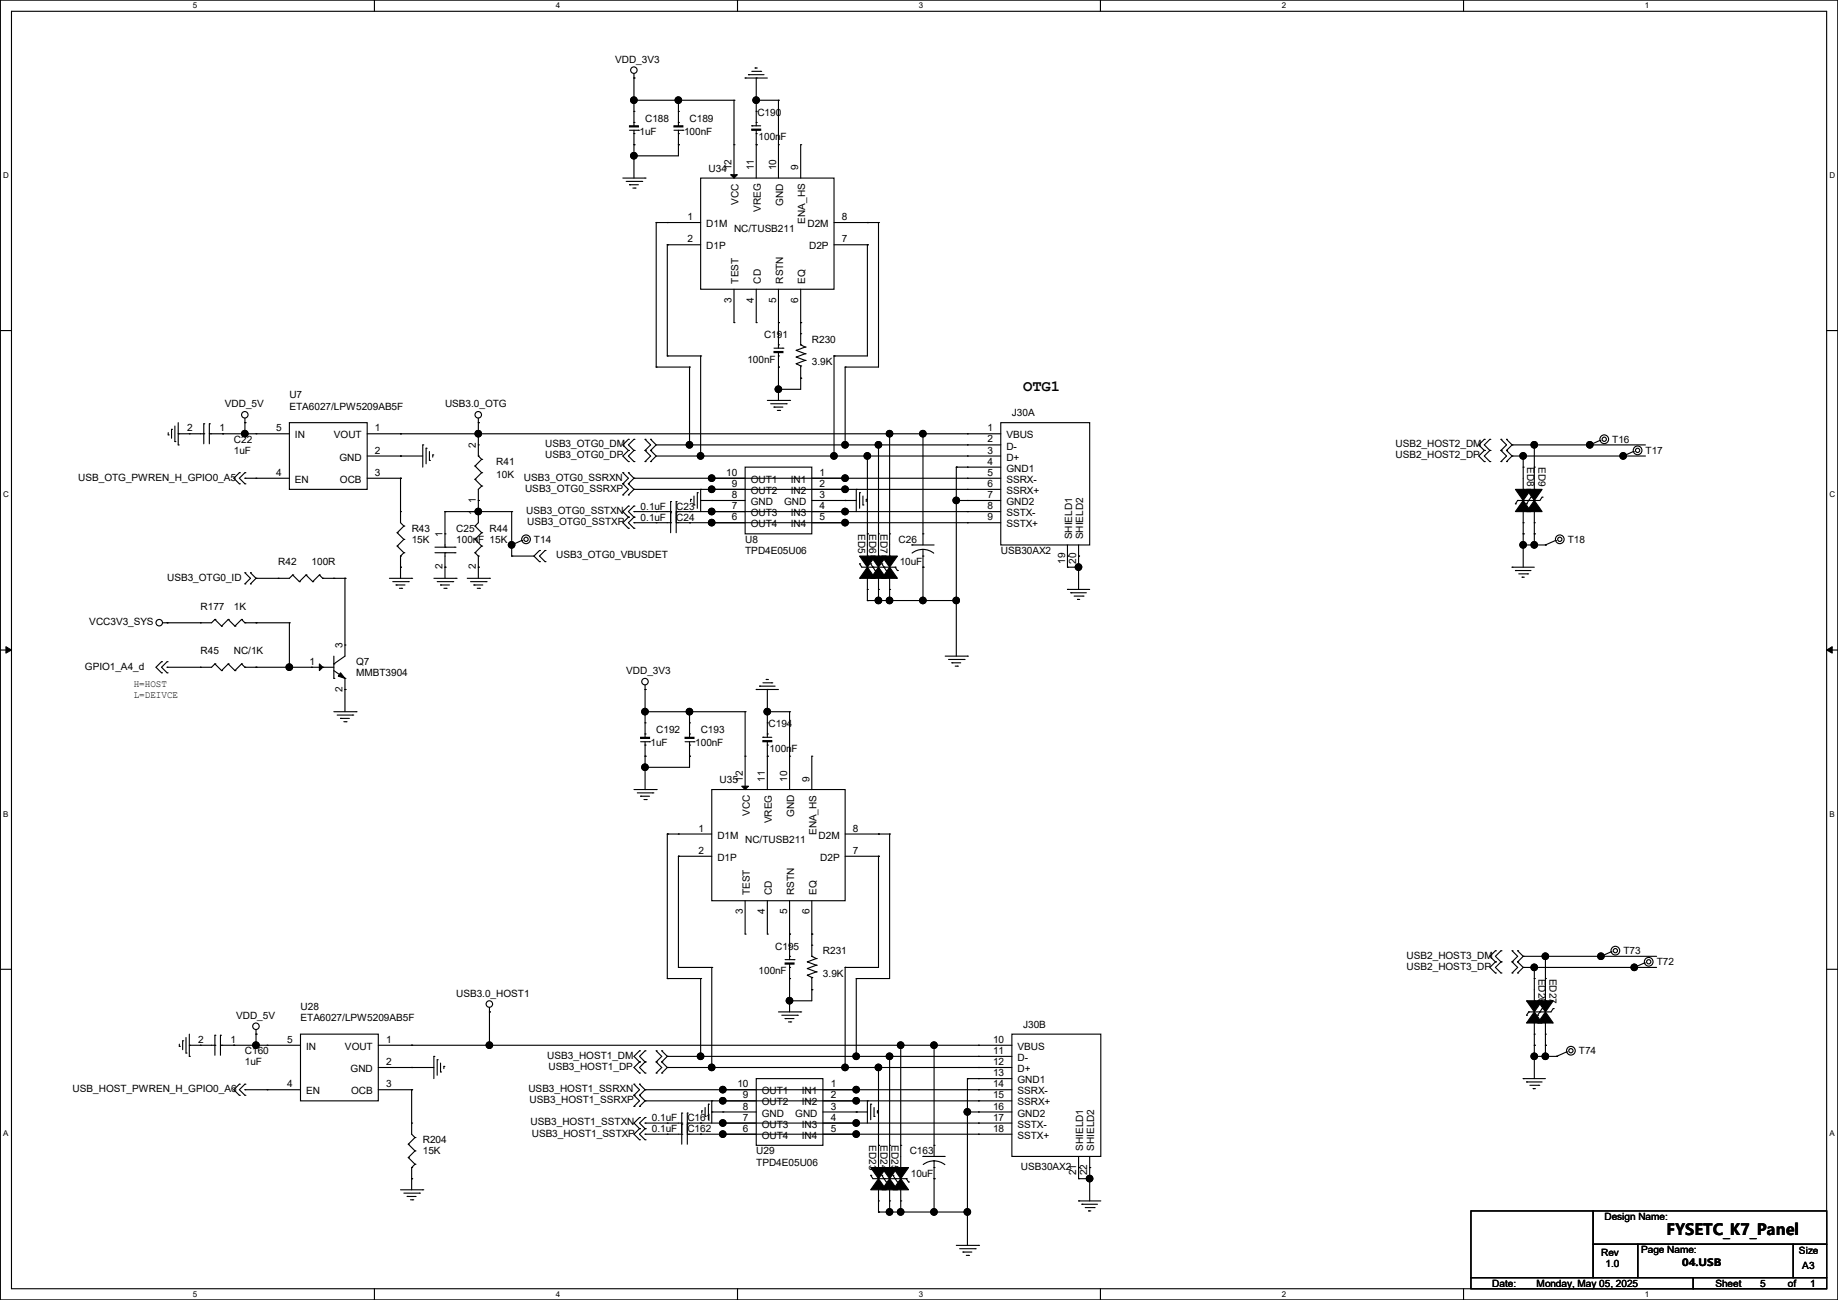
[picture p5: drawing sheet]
<svg xmlns="http://www.w3.org/2000/svg" width="420mm" height="297mm" viewBox="0 0 420 297" stroke-linecap="round" stroke-linejoin="round" font-family="sans-serif">
<path d="M.1 0h419.8v297h-419.8zM2.6 2.6h414.8v291.8h-414.8z" fill="none" stroke="#000" stroke-width=".25"/>
<g fill="#fff">
<path d="M44.1 .3h.9v2h-.9z"/>
<path d="M44.1 294.7h.9v2h-.9z"/>
</g>
<path d="M85.6 0v2.6M85.6 294.4v2.6" fill="none" stroke="#000" stroke-width=".25"/>
<g fill="#fff">
<path d="M127 .3h1v2h-1z"/>
<path d="M127 294.7h1v2h-1z"/>
</g>
<path d="M168.5 0v2.6M168.5 294.4v2.6" fill="none" stroke="#000" stroke-width=".25"/>
<g fill="#fff">
<path d="M210 .3h.9v2h-.9z"/>
<path d="M210 294.7h.9v2h-.9z"/>
</g>
<path d="M251.5 0v2.6M251.5 294.4v2.6" fill="none" stroke="#000" stroke-width=".25"/>
<g fill="#fff">
<path d="M292.9 .3h1v2h-1z"/>
<path d="M292.9 294.7h1v2h-1z"/>
</g>
<path d="M334.4 0v2.6M334.4 294.4v2.6" fill="none" stroke="#000" stroke-width=".25"/>
<g fill="#fff">
<path d="M375.9 .3h1v2h-1z"/>
<path d="M375.9 294.7h1v2h-1z"/>
<path d="M.7 39h1.3v2h-1.3z"/>
<path d="M418 39h1.3v2h-1.3z"/>
<path d="M.7 112h1.3v2h-1.3z"/>
<path d="M418 112h1.3v2h-1.3z"/>
</g>
<path d="M.1 75.5h2.5M417.4 75.5h2.5" fill="none" stroke="#000" stroke-width=".25"/>
<g fill="#fff">
<path d="M.7 185h1.2v1.9h-1.2z"/>
<path d="M418 185h1.2v1.9h-1.2z"/>
</g>
<path d="M.1 148.5h2.5M417.4 148.5h2.5" fill="none" stroke="#000" stroke-width=".25"/>
<path d="M1.4 147.7l1.2 .8-1.2 .7zM417.4 148.5l1.3-.8v1.5z" fill="#000" stroke="#000" stroke-width=".23"/>
<g fill="#fff">
<path d="M.7 257.9h1.2v2h-1.2z"/>
<path d="M418 257.9h1.2v2h-1.2z"/>
</g>
<g fill="none" stroke="#000" stroke-width=".25">
<path d="M144.9 17.8h.1M144.9 16.8v11.9M170.3 17.8h.1M170.3 17.8h5M171 17.1h.1M171 17.1h3.6M171.8 16.3h2M172.6 15.5h.1M172.6 15.5h.5M172.8 17.8h.1M172.8 17.8v10.9M173.8 16.3h.1"/>
<path d="M143.8 29.8h2.1M144.9 30.5h.1M144.9 28h.1M144.9 25.4h.1M144.9 33.1h.1M144.9 22.9h.1M144.9 35.6h.1M144.9 29.8v10.9M144.9 22.9h22.8M145.9 29.8h.1M154 29.8h2M155 30.5h.1"/>
<path d="M155 28h.1M155 25.4h.1M155 33.1h.1M155 22.9h.1M155 22.9v5.8M155 29.8v5.8h-10.1M156 29.8h.1M167.7 33.1h.1M167.7 22.9h.1M167.7 22.9v17.8M171.8 28.7h.1M171.8 28.7h2"/>
<path d="M172.8 28h.1M172.8 30.5h.1M172.8 33.1h.1M172.8 25.4h.1M172.8 22.9h.1M172.8 29.8v10.9M172.8 22.9h5.1M177.9 33.1h.1M177.9 22.9h.1M177.9 22.9v17.8M183 33.1h.1M183 33.1v7.6"/>
<path d="M142.3 40.7h5.1M143.1 41.4h3.5M143.8 42.2h.1M143.8 42.2h2.1M144.6 43h.5M145.1 43h.1M146.6 41.4h.1M147.4 40.7h.1M149.9 50.8h.1M149.9 50.8h10.2M149.9 50.8v33.1M152.5 50.8h.1"/>
<path d="M152.5 55.9h.1M152.5 55.9h7.6M152.5 55.9v25.4M160.1 40.7h30.5v25.4h-30.5zM190.6 50.8h10.1M190.6 55.9h7.6M198.2 55.9h.1M198.2 50.8h.1M198.2 55.9v25.4h-7.6M200.7 50.8h.1M200.7 50.8v33.1h-7.6M167.7 73.7h.1"/>
<path d="M167.7 66.1v7.6M172.8 73.7h.1M172.8 66.1v7.6M176.9 79.5h2M177.9 78.8h.1M177.9 76.2h.1M177.9 73.7h.1M177.9 66.1v13.4M178.9 79.5h.1M183 78.8h.1M183 76.2h.1M183 73.7h.1"/>
<path d="M183 78.8l1 .5M183 66.1v12.7M184 79.3h.1M184 79.3l-2.1 .8M38.4 99.4h.1M38.4 98.8v.6M39.2 98.1h.1M39.2 98.1v2M40 97.3v3.6M40.7 99.1h.1M40.7 96.6v5M40.7 99.1h5.9"/>
<path d="M43.3 99.1h.1M46.6 96.8h.1M46.6 99.1h.1M46.6 96.8v4.6M47.8 99.1h.1M47.8 96.8h.1M47.8 99.1h18.3M47.8 96.8v4.6M50.9 99.1h.1M56 96.6h.1M56 99.1h.1M56 95.5v3.6"/>
<path d="M58.5 99.1h.1M66.1 96.6h17.8v15.2h-17.8zM83.9 99.1h144.8M91.5 99.1h.1M109.3 96.6h.1M109.3 99.1h.1M109.3 95.5v8.7M149.9 83.9h.1M149.9 83.9h7.7M152.5 81.3h.1M152.5 81.3h7.6M157.6 83.9h.1"/>
<path d="M157.6 83.9v17.7M160.1 81.3h.1M160.1 81.3v22.9M175.3 91.5h5.1M176.1 92.2h3.6M176.9 93h.1M176.9 93h2M177.6 93.8h.5M177.9 81.3h.1M177.9 83.9h.1M177.9 88.9h.1M177.9 80.6v10.9"/>
<path d="M178.1 93.8h.1M179.7 92.2h.1M180.4 91.5h.1M181.9 83.1h.1M181.9 81.6h.1M181.9 80.1h.1M181.9 83.1l1.1 .5M181.9 81.6l2.1 .7M181.9 80.1l2.1 .7M183 83.6h.1M183 86.4h.1M183 83.6v5.3h-5.1"/>
<path d="M184 82.3h.1M184 80.8h.1M184 82.3l-2.1 .8M184 80.8l-2.1 .8M190.6 81.3h.1M190.6 81.3v22.9M193.1 83.9h.1M193.1 83.9v17.7M203.3 99.1h.1M203.3 99.1v27.9M210.9 99.1h.1M210.9 99.1v25.4"/>
<path d="M221.1 99.1h.1M228.7 96.6h20.3v27.9h-20.3zM40 100.9h.1M40.7 101.6h.1M54.7 110.5h.1M54.7 108h.1M54.7 108l-1.3 1.3 1.3 1.2M56 110.5h.1M56 108h.1M56 109.3h.1M56 108l-1.3 1.3 1.3 1.2M56 109.3h10.1"/>
<path d="M58.5 109.3h.1M83.9 109.3h7.6M83.9 104.2h12.7M91.5 109.3h.1M91.5 104.2h.1M91.5 116.9h.1M91.5 109.3v10.1l.8 .8M96.6 101.6h.1M96.6 101.6v5.1M97.4 102.4h.1M97.4 102.4v3.6M98.1 105.2h.1"/>
<path d="M98.1 103.2v2M98.9 103.9h.1M98.9 103.9v.5M101.7 116.9h.1M101.7 116.9h15.2M101.7 116.9v8.1M108.5 109.5h.1M108.5 106.5h.1M108.5 109.5l1.6 1.5M108.5 106.5l1.6 1.5M109.3 104.2h.1M109.3 114.3h.1"/>
<path d="M109.3 101.6h.1M109.3 116.9h.1M109.3 104.2l.8 .7M110.1 111h.1M110.1 108h.1M110.1 104.9h.1M110.1 111l-.8 .8v7.6l-.8 .8M110.1 108l-1.6 1.5M110.1 104.9l-1.6 1.6M116.9 116.9h.1M116.9 116.9v10.1M142.3 110.5h.1"/>
<path d="M142.3 113.1h.1M142.3 108h.1M142.3 110.5l1.3 1.3-1.3 1.3M142.3 108l1.3 1.3-1.3 1.2M143.6 115.6h.1M143.6 118.2h.1M143.6 113.1h.1M143.6 110.5h.1M143.6 108h.1M143.6 105.5h.1M143.6 102.9h.1M143.6 100.4h.1"/>
<path d="M143.6 115.6l-1.3 1.3 1.3 1.3M143.6 118.2l-1.3 1.2 1.3 1.3M143.6 110.5l1.3 1.3M143.6 108l1.3 1.3M143.6 102.9l-1.3 1.3 1.3 1.3M143.6 100.4l-1.3 1.2 1.3 1.3M144.9 115.6h.1M144.9 118.2h.1M144.9 105.5h.1M144.9 102.9h.1M144.9 100.4h.1M144.9 111.8h.1"/>
<path d="M144.9 109.3h.1M144.9 116.9h.1M144.9 119.4h.1M144.9 115.6l-1.3 1.3 1.3 1.3M144.9 118.2l-1.3 1.2 1.3 1.3M144.9 111.8l-1.3 1.3M144.9 109.3l-1.3 1.2M144.9 102.9l-1.3 1.3 1.3 1.3M144.9 100.4l-1.3 1.2 1.3 1.3M144.9 109.3h83.8M144.9 111.8h83.8M144.9 116.9h8.3"/>
<path d="M144.9 119.4h8.3M147.4 105.5h.1M147.4 102.9h.1M147.4 100.4h.1M147.4 102.9l1.3 1.3-1.3 1.3M147.4 100.4l1.3 1.2-1.3 1.3M148.7 102.9h.1M148.7 105.5h.1M148.7 100.4h.1M148.7 102.9l1.2 1.3M148.7 100.4l1.2 1.2M149.9 119.4h.1"/>
<path d="M149.9 116.9h.1M149.9 104.2l-1.2 1.3M149.9 101.6l-1.2 1.3M149.9 104.2h78.8M149.9 101.6h78.8M153.2 117.1h.1M153.2 119.4h.1M153.2 114.6h.1M153.2 116.9h.1M153.2 114.6v7.1M154.5 119.4h.1M154.5 117.1h.1"/>
<path d="M154.5 116.9h.1M154.5 114.6h.1M154.5 116.9h74.2M154.5 119.4h74.2M154.5 114.6v7.1M157.6 119.4h.1M157.6 116.9h.1M157.6 101.6h.1M157.8 114.1h.1M157.8 114.1v.5M158.6 115.4h.1M158.6 113.3v2.1"/>
<path d="M159.3 112.6h.1M159.3 112.6v3.5M160.1 111.8h.1M160.1 114.3h.1M160.1 104.2h.1M160.1 111.8v5.1M160.1 114.3h10.2M162.6 119.4h.1M162.6 116.9h.1M162.6 111.8h.1M162.6 109.3h.1M162.6 114.3h.1"/>
<path d="M170.3 106.7h15.2v15.3h-15.2zM185.5 114.3h10.2M190.6 104.2h.1M193.1 109.3h.1M193.1 111.8h.1M193.1 116.9h.1M193.1 119.4h.1M193.1 114.3h.1M193.1 101.6h.1M195.7 111.8h.1M195.7 111.8v5.1M196.4 112.6h.1"/>
<path d="M196.4 112.6v3.5M197.2 115.4h.1M197.2 113.3v2.1M198 114.1h.1M198 114.1v.5M198.2 104.2h.1M198.2 104.2v22.8M200.7 101.6h.1M200.7 101.6v25.4M218.5 106.7h.1M218.5 114.3h.1M218.5 106.7h10.2"/>
<path d="M218.5 114.3h10.2M218.5 106.7v43.2M221.1 101.6h.1M221.1 104.2h.1M221.1 106.7h.1M221.1 109.3h.1M221.1 111.8h.1M221.1 114.3h.1M221.1 116.9h.1M221.1 119.4h.1M339.2 102.9h.1M339.2 100.4h.1"/>
<path d="M339.2 105.5h.1M339.2 100.4l-1.3 1.2 1.3 1.3M339.2 102.9l-1.3 1.3 1.3 1.3M340.4 102.9h.1M340.4 100.4h.1M340.4 105.5h.1M340.4 100.4l-1.2 1.2 1.2 1.3M340.4 102.9l-1.2 1.3 1.2 1.3M343 102.9h.1M343 100.4h.1M343 105.5h.1M343 100.4l1.3 1.2-1.3 1.3"/>
<path d="M343 102.9l1.3 1.3-1.3 1.3M344.3 100.4h.1M344.3 102.9h.1M344.3 105.5h.1M344.3 100.4l1.2 1.2M344.3 102.9l1.2 1.3M345.5 104.2h.1M345.5 101.6h.1M345.5 101.6l-1.2 1.3M345.5 104.2l-1.2 1.3M345.5 104.2h30.5M345.5 101.6h30.5"/>
<path d="M346.3 115.1h.1M346.8 114.3h.1M346.8 114.3l-.5 .8M348.1 111.8h.1M348.1 119.4h.1M348.1 106.7h.1M348.1 104.2h.1M348.1 104.2v7.6M348.1 116.9v12.7M348.8 115.1h.1M349.3 114.3h.1M349.8 113.6h.1"/>
<path d="M349.8 113.6l-1 1.5M350.6 111.8h.1M350.6 119.4h.1M350.6 106.7h.1M350.6 101.6h.1M350.6 101.6v10.2M350.6 116.9v7.6M352.4 113.6h.1M352.4 113.6l-.5 .7h-5.1M363.3 101.6h.1M365.6 100.6h.1M365.6 100.6l-2.3 1"/>
<path d="M370.9 104.2h.1M373.2 103.2h.1M373.2 103.2l-2.3 1M56 133.4h.1M56 130.9h.1M56 130.9l1.2 1.2-1.2 1.3M57.2 130.9h.1M57.2 133.4h.1M57.2 130.9l1.3 1.2M58.5 132.1h.1M58.5 132.1l-1.3 1.3M63.6 132.1h.1"/>
<path d="M66.9 131.4h.1M66.9 131.4l-.8 .7h-7.6M66.9 131.4l1.5 1.5M68.4 132.9h.1M69.9 131.4h.1M69.9 131.4l-1.5 1.5M69.9 131.4l1.6 1.5M71.5 132.9h.1M73 131.4h.1M73 131.4l-1.5 1.5M73 131.4l.7 .7M73.7 132.1h.1"/>
<path d="M73.7 132.1h5.1M76.3 132.1h.1M78.8 132.1h.1M78.8 132.1v17.8l-2.5 1.8M89 132.1h5.1M89.7 132.9h3.6M90.5 133.6h.1M90.5 133.6h2M90.8 121.7h.1M90.8 124.8h.1M90.8 121.7l1.5 1.5M90.8 124.8l1.5 1.5"/>
<path d="M91.3 134.4h.5M91.5 127h.1M91.5 129.6h.1M91.5 127v5.1M91.8 134.4h.1M92.3 120.2h.1M92.3 123.2h.1M92.3 126.3h.1M92.3 120.2l-1.5 1.5M92.3 123.2l-1.5 1.6M92.3 126.3l-.8 .7M93.3 132.9h.1"/>
<path d="M94.1 132.1h.1M99.1 132.1h5.1M99.4 126.3h4.6M99.4 125h4.6M99.9 132.9h3.6M100.7 133.6h.1M100.7 133.6h2M101.4 134.4h.5M101.7 125h.1M101.7 126.3h.1M101.7 122h.1M101.7 129.6h.1"/>
<path d="M101.7 126.3v5.8M101.9 134.4h.1M103.5 132.9h.1M104 126.3h.1M104 125h.1M104.2 132.1h.1M106.8 132.1h5M107.5 132.9h3.6M108.3 133.6h.1M108.3 133.6h2M108.5 120.2h.1M108.5 123.2h.1"/>
<path d="M108.5 126.3h.1M108.5 120.2l1.6 1.5M108.5 123.2l1.6 1.6M108.5 126.3l.8 .7M109.1 134.4h.5M109.3 127h.1M109.3 129.6h.1M109.3 127v5.1M109.6 134.4h.1M110.1 121.7h.1M110.1 124.8h.1M110.1 121.7l-1.6 1.5"/>
<path d="M110.1 124.8l-1.6 1.5M111.1 132.9h.1M111.8 132.1h.1M116.9 124.5h.1M116.9 127h.1M116.9 127h5.1M119.2 123.5h.1M119.2 123.5l-2.3 1M122 127l1.3 1.3M123.3 125.8h.1M123.3 128.3h.1M123.3 125.8l-1.3 1.2"/>
<path d="M124.5 128.3h.1M124.5 125.8h.1M124.5 125.8l-1.2 1.2 1.2 1.3M143.6 120.7h.1M144.9 120.7h.1M196.4 128.8h.1M196.4 128.8l.5 .8h7.7M198.2 127h.1M198.2 134.7h.1M198.2 122h.1M198.2 137.2h.1M198.2 132.1v5.1"/>
<path d="M198.2 137.2h20.3M199 128.8h.1M199 128.8l1 1.5M199.5 129.6h.1M200 130.3h.1M200.7 127h.1M200.7 134.7h.1M200.7 122h.1M200.7 137.2h.1M200.7 132.1v5.1M201.5 128.8h.1M201.5 128.8l1 1.5"/>
<path d="M202 129.6h.1M202.5 130.3h.1M203.3 127h.1M203.3 134.7h.1M203.3 122h.1M203.3 137.2h.1M203.3 132.1v5.1M204.6 129.6h.1M204.6 129.6l.5 .7M205.1 130.3h.1M208.4 124.5h.1M208.4 124.5h5"/>
<path d="M210.9 127h.1M210.9 125.5l-1.1 .2-1.4 .7M210.9 125.5l1.6 .3 .9 .6M210.9 122h.1M210.9 129.6h.1M210.9 137.2h.1M210.9 125.5v11.7M218.5 137.2h.1M243.9 134.7h.1M243.9 127h.1M243.9 129.6h.1M243.9 129.6h2.6"/>
<path d="M243.9 134.7h5.1M243.9 124.5v5.1M244.7 135.4h.1M244.7 135.4h3.5M245.4 136.2h2.1M246.2 136.9h.1M246.2 136.9h.5M246.5 127h.1M246.5 129.6h.1M246.5 124.5v10.2M247.5 136.2h.1M345.5 129.6h.1"/>
<path d="M345.5 129.6h5.1M346.3 130.3h.1M346.3 130.3h3.5M347 131.1h2.1M347.8 131.9h.1M347.8 131.9h.5M348.1 122h.1M348.1 124.5h.1M348.1 124.5h5M349.1 131.1h.1M350.6 122h.1M350.6 124.5h.1"/>
<path d="M353.1 124.5h.1M355.4 123.5h.1M355.4 123.5l-2.3 1M36.9 151.2h.1M36.9 153.7h.1M36.9 151.2l-1.3 1.2 1.3 1.3M38.2 142.3h.1M38.2 151.2h.1M38.2 153.7h.1M38.2 152.4h.1M38.2 151.2l-1.3 1.2 1.3 1.3M45.8 152.4h.1"/>
<path d="M45.8 142.3h.1M49.1 151.7h.1M49.1 141.5h.1M49.1 141.5l-.8 .8h-11.1M49.1 151.7l-.8 .7h-10.1M49.1 151.7l1.5 1.5M49.1 141.5l1.5 1.5M50.6 153.2h.1M50.6 143h.1M52.2 151.7h.1M52.2 141.5h.1M52.2 151.7l-1.6 1.5"/>
<path d="M52.2 151.7l1.5 1.5M52.2 141.5l-1.6 1.5M52.2 141.5l1.5 1.5M53.7 153.2h.1M53.7 143h.1M55.2 151.7h.1M55.2 141.5h.1M55.2 151.7l-1.5 1.5M55.2 151.7l.8 .7M55.2 141.5l-1.5 1.5M55.2 141.5l.8 .8M56 152.4h.1"/>
<path d="M56 142.3h.1M56 142.3h10.1M56 152.4h20.3M58.5 152.4h.1M58.5 142.3h.1M66.1 142.3h.1M66.1 152.4h.1M66.1 142.3v10.1M71.2 152.4h.1M73.7 152.4h.1M76.3 151.7h.1M76.3 155h.1"/>
<path d="M76.3 153.2l2.5 1.8M76.3 149.9v5.1M78.8 155h.1M78.8 157.5h.1M78.8 147.4h.1M78.8 155v7.6M147.4 157.5h.1M147.4 156.5v11.9M172.8 157.5h.1M172.8 157.5h5.1M173.6 156.8h.1M173.6 156.8h3.5"/>
<path d="M174.3 156h2.1M175.1 155.2h.1M175.1 155.2h.5M175.3 157.5h.1M175.3 157.5v10.9M176.4 156h.1M216 149.9h5.1M216.7 150.7h3.6M217.5 151.4h.1M217.5 151.4h2M218.3 152.2h.5M218.8 152.2h.1"/>
<path d="M220.3 150.7h.1M221.1 149.9h.1M76.3 162.6h5.1M77 163.4h3.6M77.8 164.1h.1M77.8 164.1h2M78.6 164.9h.5M79.1 164.9h.1M80.6 163.4h.1M81.4 162.6h.1M146.4 169.5h2M147.4 170.2h.1"/>
<path d="M147.4 167.7h.1M147.4 165.1h.1M147.4 172.8h.1M147.4 162.6h.1M147.4 175.3h.1M147.4 162.6h22.9M147.4 169.5v10.9M148.4 169.5h.1M156.5 169.5h2.1M157.6 170.2h.1M157.6 167.7h.1M157.6 165.1h.1"/>
<path d="M157.6 172.8h.1M157.6 162.6h.1M157.6 162.6v5.8M157.6 169.5v5.8h-10.2M158.6 169.5h.1M170.3 172.8h.1M170.3 162.6h.1M170.3 162.6v17.8M174.3 168.4h.1M174.3 168.4h2.1M175.3 167.7h.1M175.3 170.2h.1"/>
<path d="M175.3 172.8h.1M175.3 165.1h.1M175.3 162.6h.1M175.3 162.6h5.1M175.3 169.5v10.9M180.4 172.8h.1M180.4 162.6h.1M180.4 162.6v17.8M185.5 172.8h.1M185.5 172.8v7.6M144.9 180.4h5M145.6 181.1h3.6"/>
<path d="M146.4 181.9h.1M146.4 181.9h2M147.2 182.7h.5M147.7 182.7h.1M149.2 181.1h.1M149.9 180.4h.1M152.5 190.5h.1M152.5 190.5h10.1M152.5 190.5v33.1M155 190.5h.1M155 195.6h.1M155 195.6v25.4"/>
<path d="M155 195.6h7.6M162.6 180.4h30.5v25.4h-30.5zM193.1 190.5h10.2M193.1 195.6h7.6M200.7 195.6h.1M200.7 190.5h.1M200.7 195.6v25.4h-7.6M203.3 190.5h.1M203.3 190.5v33.1h-7.6M170.3 213.4h.1M170.3 205.8v7.6M175.3 213.4h.1"/>
<path d="M175.3 205.8v7.6M179.4 219.2h2M180.4 218.5h.1M180.4 215.9h.1M180.4 213.4h.1M180.4 205.8v13.4M181.4 219.2h.1M184.5 219.8h.1M184.5 219.8l2 .7M185.5 213.4h.1M185.5 218.5h.1M185.5 215.9h.1"/>
<path d="M185.5 205.8v12.7M185.5 218.5l1 .5M186.5 219h.1M186.5 219l-2 .8M341.7 219.8h.1M341.7 217.2h.1M341.7 217.2l-1.3 1.3 1.3 1.3M341.7 219.8l-1.3 1.2 1.3 1.3M343 219.8h.1M343 217.2h.1M343 217.2l-1.3 1.3 1.3 1.3M343 219.8l-1.3 1.2 1.3 1.3"/>
<path d="M345.5 219.8h.1M345.5 217.2h.1M345.5 217.2l1.3 1.3-1.3 1.3M345.5 219.8l1.3 1.2-1.3 1.3M346.8 217.2h.1M346.8 219.8h.1M346.8 217.2l1.3 1.3M346.8 219.8l1.3 1.2M348.1 218.5h.1M348.1 218.5l-1.3 1.3M348.1 218.5h30.4M353.1 218.5h.1"/>
<path d="M353.1 218.5v10.1M365.8 218.5h.1M368.1 217.5h.1M368.1 217.5l-2.3 1M.1 221.4h2.5M41 239.1h.1M41 238.5v.6M41.7 237.8h.1M41.7 237.8v2M42.5 237v3.6M43.3 238.8h.1M43.3 236.3v5"/>
<path d="M43.3 238.8h5.8M45.8 238.8h.1M49.1 236.5h.1M49.1 238.8h.1M49.1 236.5v4.6M50.4 238.8h.1M50.4 236.5h.1M50.4 238.8h18.3M50.4 236.5v4.6M53.4 238.8h.1M58.5 236.3h.1M58.5 238.8h.1"/>
<path d="M58.5 235.2v3.6M61 238.8h.1M68.7 236.3h17.7v15.2h-17.7zM86.4 238.8h144.8M94.1 238.8h.1M111.8 231.2h.1M111.8 238.8h.1M111.8 230.2v8.6M152.5 223.6h.1M152.5 223.6h7.6M155 221h.1M155 221h7.6"/>
<path d="M160.1 223.6h.1M160.1 223.6v17.7M162.6 221h.1M162.6 221v22.9M177.9 231.2h5.1M178.6 231.9h3.6M179.4 232.7h.1M179.4 232.7h2M180.2 233.5h.5M180.4 221h.1M180.4 223.6h.1M180.4 228.6h.1"/>
<path d="M180.4 220.3v10.9M180.7 233.5h.1M182.2 231.9h.1M183 231.2h.1M184.5 222.8h.1M184.5 221.3h.1M184.5 222.8l1 .5M184.5 221.3l2 .7M185.5 223.3h.1M185.5 226.1h.1M185.5 223.3v5.3h-5.1M186.5 222h.1"/>
<path d="M186.5 220.5h.1M186.5 222l-2 .8M186.5 220.5l-2 .8M193.1 221h.1M193.1 221v22.9M195.7 223.6h.1M195.7 223.6v17.7M205.8 238.8h.1M205.8 238.8v27.9M213.4 238.8h.1M213.4 238.8v25.4M223.6 238.8h.1"/>
<path d="M231.2 236.3h20.3v27.9h-20.3zM341.7 222.3h.1M343 222.3h.1M345.5 222.3h.1M346.8 222.3h.1M348.1 221h.1M348.1 221l-1.3 1.3M348.1 221h30.4M348.8 231.9h.1M349.3 231.2h.1M349.3 231.2l-.5 .7M350.6 228.6h.1"/>
<path d="M350.6 236.3h.1M350.6 223.6h.1M350.6 238.8h.1M350.6 221h.1M350.6 221v7.6M350.6 233.7v12.7M351.4 231.9h.1M351.9 231.2h.1M352.4 230.4h.1M352.4 230.4l-1 1.5M353.1 228.6h.1M353.1 236.3h.1"/>
<path d="M353.1 223.6h.1M353.1 238.8h.1M353.1 233.7v7.6M354.9 230.4h.1M354.9 230.4l-.5 .8h-5.1M373.5 221h.1M375.8 220h.1M375.8 220l-2.3 1M417.4 221.4h2.5M42.5 240.6h.1M43.3 241.3h.1M54.7 250.2h.1"/>
<path d="M54.7 247.7h.1M54.7 247.7l-1.3 1.3 1.3 1.2M56 250.2h.1M56 247.7h.1M56 249h.1M56 247.7l-1.3 1.3 1.3 1.2M56 249h12.7M61 249h.1M86.4 249h7.7M86.4 243.9h12.7M94.1 249h.1M94.1 243.9h.1"/>
<path d="M94.1 256.6h.1M94.1 249v10.1l.7 .8M94.8 259.9h.1M94.8 259.9l-1.5 1.5M99.1 241.3h.1M99.1 241.3v5.1M99.9 242.1h.1M99.9 242.1v3.6M100.7 244.9h.1M100.7 242.9v2M101.4 243.6h.1M101.4 243.6v.5"/>
<path d="M144.9 247.7h.1M144.9 250.2h.1M144.9 252.8h.1M144.9 247.7l1.2 1.3-1.2 1.2M144.9 250.2l1.2 1.3-1.2 1.3M146.1 242.6h.1M146.1 240.1h.1M146.1 245.2h.1M146.1 250.2h.1M146.1 247.7h.1M146.1 252.8h.1M146.1 255.3h.1"/>
<path d="M146.1 257.9h.1M146.1 240.1l-1.2 1.2 1.2 1.3M146.1 242.6l-1.2 1.3 1.2 1.3M146.1 247.7l1.3 1.3M146.1 250.2l1.3 1.3M146.1 255.3l-1.2 1.3 1.2 1.3M146.1 257.9l-1.2 1.2 1.2 1.3M147.4 242.6h.1M147.4 240.1h.1M147.4 245.2h.1M147.4 255.3h.1M147.4 257.9h.1"/>
<path d="M147.4 249h.1M147.4 251.5h.1M147.4 256.6h.1M147.4 259.1h.1M147.4 240.1l-1.3 1.2 1.3 1.3M147.4 249l-1.3 1.2M147.4 242.6l-1.3 1.3 1.3 1.3M147.4 251.5l-1.3 1.3M147.4 255.3l-1.3 1.3 1.3 1.3M147.4 257.9l-1.3 1.2 1.3 1.3M147.4 249h83.8M147.4 256.6h8.4"/>
<path d="M147.4 251.5h83.8M147.4 259.1h8.4M149.9 242.6h.1M149.9 240.1h.1M149.9 245.2h.1M149.9 240.1l1.3 1.2-1.3 1.3M149.9 242.6l1.3 1.3-1.3 1.3M151.2 240.1h.1M151.2 242.6h.1M151.2 245.2h.1M151.2 240.1l1.3 1.2M151.2 242.6l1.3 1.3"/>
<path d="M152.5 256.6h.1M152.5 259.1h.1M152.5 241.3h.1M152.5 243.9h.1M152.5 241.3l-1.3 1.3M152.5 243.9l-1.3 1.3M152.5 243.9h78.7M152.5 241.3h78.7M155.8 254.3h.1M155.8 256.6h.1M155.8 256.8h.1M155.8 259.1h.1"/>
<path d="M155.8 254.3v7.1M157.1 256.6h.1M157.1 254.3h.1M157.1 259.1h.1M157.1 256.8h.1M157.1 256.6h74.1M157.1 254.3v7.1M157.1 259.1h74.1M160.1 256.6h.1M160.1 259.1h.1M160.1 241.3h.1M160.4 253.8h.1"/>
<path d="M160.4 253.8v.5M161.1 255.1h.1M161.1 253v2.1M161.9 252.3h.1M161.9 252.3v3.5M162.6 251.5h.1M162.6 254h.1M162.6 243.9h.1M162.6 251.5v5.1M162.6 254h10.2M165.2 259.1h.1M165.2 256.6h.1"/>
<path d="M165.2 251.5h.1M165.2 249h.1M165.2 254h.1M172.8 246.4h15.2v15.3h-15.2zM188 254h10.2M193.1 243.9h.1M195.7 249h.1M195.7 251.5h.1M195.7 256.6h.1M195.7 259.1h.1M195.7 254h.1M195.7 241.3h.1"/>
<path d="M198.2 251.5h.1M198.2 251.5v5.1M199 252.3h.1M199 252.3v3.5M199.7 255.1h.1M199.7 253v2.1M200.5 253.8h.1M200.5 253.8v.5M200.7 243.9h.1M200.7 243.9v22.8M203.3 241.3h.1M203.3 241.3v25.4"/>
<path d="M221.1 246.4h.1M221.1 254h.1M221.1 246.4h10.1M221.1 254h10.1M221.1 246.4v38.1M223.6 241.3h.1M223.6 243.9h.1M223.6 246.4h.1M223.6 249h.1M223.6 251.5h.1M223.6 254h.1M223.6 256.6h.1"/>
<path d="M223.6 259.1h.1M348.1 246.4h.1M348.1 246.4h5M348.8 247.2h.1M348.8 247.2h3.6M349.6 247.9h2M350.4 248.7h.1M350.4 248.7h.5M350.6 241.3h.1M350.6 241.3h5.1M351.6 247.9h.1M353.1 241.3h.1"/>
<path d="M355.7 241.3h.1M358 240.3h.1M358 240.3l-2.3 1M91.5 271.8h5.1M92.3 272.6h3.5M93 273.3h.1M93 273.3h2.1M93.3 261.4h.1M93.3 264.5h.1M93.3 261.4l1.5 1.5M93.3 264.5l1.5 1.5M93.8 274.1h.5"/>
<path d="M94.1 266.7h.1M94.1 269.3h.1M94.1 266.7v5.1M94.3 274.1h.1M94.8 262.9h.1M94.8 266h.1M94.8 262.9l-1.5 1.6M94.8 266l-.7 .7M95.8 272.6h.1M96.6 271.8h.1M146.1 260.4h.1M147.4 260.4h.1"/>
<path d="M199 268.5h.1M199 268.5l.5 .8h7.6M200.7 266.7h.1M200.7 274.4h.1M200.7 261.7h.1M200.7 276.9h.1M200.7 271.8v5.1M200.7 276.9h20.4M201.5 268.5h.1M201.5 268.5l1 1.5M202 269.3h.1M202.5 270h.1"/>
<path d="M203.3 266.7h.1M203.3 274.4h.1M203.3 261.7h.1M203.3 276.9h.1M203.3 271.8v5.1M204 268.5h.1M204 268.5l1.1 1.5M204.6 269.3h.1M205.1 270h.1M205.8 266.7h.1M205.8 274.4h.1M205.8 261.7h.1"/>
<path d="M205.8 276.9h.1M205.8 271.8v5.1M207.1 269.3h.1M207.1 269.3l.5 .7M207.6 270h.1M210.9 264.2h.1M210.9 264.2h5.1M213.4 266.7h.1M213.4 265.2l-1 .2-1.4 .7M213.4 265.2l1.6 .3 .9 .6M213.4 261.7h.1M213.4 269.3h.1"/>
<path d="M213.4 276.9h.1M213.4 265.2v11.7M221.1 276.9h.1M246.5 274.4h.1M246.5 266.7h.1M246.5 269.3h.1M246.5 274.4h5M246.5 264.2v5.1M246.5 269.3h2.5M247.2 275.1h.1M247.2 275.1h3.6M248 275.9h2"/>
<path d="M248.8 276.6h.1M248.8 276.6h.5M249 266.7h.1M249 269.3h.1M249 264.2v10.2M250 275.9h.1M336.1 276.6h28v15.3h-28zM364.1 276.6h53.3v7.7h-53.3zM218.5 284.5h5.1M219.3 285.3h3.5M220 286h.1M220 286h2.1"/>
<path d="M220.8 286.8h.5M221.3 286.8h.1M222.8 285.3h.1M223.6 284.5h.1M336.1 291.9h50.8v2.5h-50.8zM364.1 284.3h10.1v7.6h-10.1zM374.2 284.3h35.6v7.6h-35.6zM386.9 291.9h30.5v2.5h-30.5zM409.8 284.3h7.6v7.6h-7.6z"/>
<circle cx="144.8" cy="16" r=".74"/>
<circle cx="55.9" cy="94.8" r=".74"/>
<circle cx="109.3" cy="94.8" r=".74"/>
<circle cx="366.6" cy="100.4" r=".49"/>
<circle cx="366.6" cy="100.4" r=".99"/>
<circle cx="374.2" cy="102.9" r=".49"/>
<circle cx="374.2" cy="102.9" r=".99"/>
<circle cx="120.2" cy="123.2" r=".49"/>
<circle cx="120.2" cy="123.2" r=".99"/>
<circle cx="356.4" cy="123.2" r=".49"/>
<circle cx="356.4" cy="123.2" r=".99"/>
<circle cx="36.4" cy="142.3" r=".74"/>
<circle cx="147.4" cy="155.7" r=".74"/>
<circle cx="369.1" cy="217.2" r=".49"/>
<circle cx="369.1" cy="217.2" r=".99"/>
<circle cx="376.7" cy="219.7" r=".49"/>
<circle cx="376.7" cy="219.7" r=".99"/>
<circle cx="58.5" cy="234.5" r=".74"/>
<circle cx="111.8" cy="229.4" r=".74"/>
<circle cx="359" cy="240.1" r=".49"/>
<circle cx="359" cy="240.1" r=".99"/>
</g>
<g fill="#000" stroke="#000" stroke-width=".25">
<path d="M167 39.9h1.5l-.8 .8zM73 151.7l.7 .7-.7 .8zM77.8 153.7l1 1.3-1.5-.5zM169.5 179.6h1.5l-.7 .8z"/>
<path d="M143.8 28.7h2.1v.3h-2.1z" fill-rule="evenodd"/>
<path d="M154 28.7h2v.3h-2z" fill-rule="evenodd"/>
<path d="M171.8 29.5h2v.3h-2z" fill-rule="evenodd"/>
<path d="M176.9 80.3h2v.3h-2z" fill-rule="evenodd"/>
<path d="M346.3 111.8h3.5l-1.7 2.5z" fill-rule="evenodd"/>
<path d="M348.1 114.3l1.7 2.6h-3.5z" fill-rule="evenodd"/>
<path d="M348.8 111.8h3.6l-1.8 2.5z" fill-rule="evenodd"/>
<path d="M350.6 114.3l1.8 2.6h-3.6z" fill-rule="evenodd"/>
<path d="M196.4 127h3.6l-1.8 2.6z" fill-rule="evenodd"/>
<path d="M198.2 129.6l1.8 2.5h-3.6z" fill-rule="evenodd"/>
<path d="M199 127h3.5l-1.8 2.6z" fill-rule="evenodd"/>
<path d="M200.7 129.6l1.8 2.5h-3.5z" fill-rule="evenodd"/>
<path d="M201.5 127h3.6l-1.8 2.6z" fill-rule="evenodd"/>
<path d="M203.3 129.6l1.8 2.5h-3.6z" fill-rule="evenodd"/>
<path d="M146.4 168.4h2v.3h-2z" fill-rule="evenodd"/>
<path d="M156.5 168.4h2.1v.3h-2.1z" fill-rule="evenodd"/>
<path d="M174.3 169.2h2.1v.3h-2.1z" fill-rule="evenodd"/>
<path d="M179.4 220h2v.3h-2z" fill-rule="evenodd"/>
<path d="M348.8 228.6h3.6l-1.8 2.6z" fill-rule="evenodd"/>
<path d="M350.6 231.2l1.8 2.5h-3.6z" fill-rule="evenodd"/>
<path d="M351.4 228.6h3.5l-1.8 2.6z" fill-rule="evenodd"/>
<path d="M353.1 231.2l1.8 2.5h-3.5z" fill-rule="evenodd"/>
<path d="M199 266.7h3.5l-1.8 2.6z" fill-rule="evenodd"/>
<path d="M200.7 269.3l1.8 2.5h-3.5z" fill-rule="evenodd"/>
<path d="M201.5 266.7h3.6l-1.8 2.6z" fill-rule="evenodd"/>
<path d="M203.3 269.3l1.8 2.5h-3.6z" fill-rule="evenodd"/>
<path d="M204 266.7h3.6l-1.8 2.6z" fill-rule="evenodd"/>
<path d="M205.8 269.3l1.8 2.5h-3.6z" fill-rule="evenodd"/>
<circle cx="144.8" cy="22.9" r=".74"/>
<circle cx="144.8" cy="35.6" r=".74"/>
<circle cx="155" cy="22.9" r=".74"/>
<circle cx="172.8" cy="22.9" r=".74"/>
<circle cx="55.9" cy="99.1" r=".74"/>
<circle cx="109.3" cy="99.1" r=".74"/>
<circle cx="177.9" cy="88.9" r=".74"/>
<circle cx="203.3" cy="99.1" r=".74"/>
<circle cx="210.9" cy="99.1" r=".74"/>
<circle cx="109.3" cy="116.9" r=".74"/>
<circle cx="157.5" cy="101.6" r=".74"/>
<circle cx="160.1" cy="104.2" r=".74"/>
<circle cx="162.6" cy="111.8" r=".74"/>
<circle cx="162.6" cy="119.4" r=".74"/>
<circle cx="162.6" cy="116.9" r=".74"/>
<circle cx="162.6" cy="109.2" r=".74"/>
<circle cx="190.6" cy="104.2" r=".74"/>
<circle cx="193.1" cy="109.2" r=".74"/>
<circle cx="193.1" cy="111.8" r=".74"/>
<circle cx="193.1" cy="119.4" r=".74"/>
<circle cx="193.1" cy="116.9" r=".74"/>
<circle cx="193.1" cy="101.6" r=".74"/>
<circle cx="198.2" cy="104.2" r=".74"/>
<circle cx="200.7" cy="101.6" r=".74"/>
<circle cx="218.5" cy="114.3" r=".74"/>
<circle cx="348" cy="104.2" r=".74"/>
<circle cx="350.6" cy="101.6" r=".74"/>
<circle cx="363.3" cy="101.6" r=".74"/>
<circle cx="370.9" cy="104.2" r=".74"/>
<circle cx="116.9" cy="124.5" r=".74"/>
<circle cx="200.7" cy="137.2" r=".74"/>
<circle cx="203.3" cy="137.2" r=".74"/>
<circle cx="210.9" cy="137.2" r=".74"/>
<circle cx="218.5" cy="137.2" r=".74"/>
<circle cx="246.4" cy="129.6" r=".74"/>
<circle cx="348" cy="124.5" r=".74"/>
<circle cx="350.6" cy="124.5" r=".74"/>
<circle cx="66.1" cy="152.4" r=".74"/>
<circle cx="147.4" cy="162.6" r=".74"/>
<circle cx="147.4" cy="175.3" r=".74"/>
<circle cx="157.5" cy="162.6" r=".74"/>
<circle cx="175.3" cy="162.6" r=".74"/>
<circle cx="353.1" cy="218.5" r=".74"/>
<circle cx="365.8" cy="218.5" r=".74"/>
<circle cx="58.5" cy="238.8" r=".74"/>
<circle cx="111.8" cy="238.8" r=".74"/>
<circle cx="180.4" cy="228.6" r=".74"/>
<circle cx="205.8" cy="238.8" r=".74"/>
<circle cx="213.4" cy="238.8" r=".74"/>
<circle cx="350.6" cy="221" r=".74"/>
<circle cx="373.4" cy="221" r=".74"/>
<circle cx="160.1" cy="241.3" r=".74"/>
<circle cx="162.6" cy="243.9" r=".74"/>
<circle cx="165.2" cy="248.9" r=".74"/>
<circle cx="165.2" cy="251.5" r=".74"/>
<circle cx="165.2" cy="256.6" r=".74"/>
<circle cx="165.2" cy="259.1" r=".74"/>
<circle cx="193.1" cy="243.9" r=".74"/>
<circle cx="195.6" cy="259.1" r=".74"/>
<circle cx="195.6" cy="248.9" r=".74"/>
<circle cx="195.6" cy="251.5" r=".74"/>
<circle cx="195.6" cy="256.6" r=".74"/>
<circle cx="195.6" cy="241.3" r=".74"/>
<circle cx="200.7" cy="243.9" r=".74"/>
<circle cx="203.3" cy="241.3" r=".74"/>
<circle cx="221" cy="254" r=".74"/>
<circle cx="350.6" cy="241.3" r=".74"/>
<circle cx="353.1" cy="241.3" r=".74"/>
<circle cx="203.3" cy="276.9" r=".74"/>
<circle cx="205.8" cy="276.9" r=".74"/>
<circle cx="213.4" cy="276.9" r=".74"/>
<circle cx="221" cy="276.9" r=".74"/>
<circle cx="249" cy="269.3" r=".74"/>
</g>
<g font-size="3.6">
<text x="233.8" y="89.3">OTG1</text>
<text x="380.8" y="282.2">FYSETC_K7_Panel</text>
</g>
<g font-size="2.3">
<text x="140.6" y="14.3">VDD_3V3</text>
<text x="147.4" y="27.8">C188</text>
<text x="157.6" y="27.8">C189</text>
<text x="173.1" y="26.5">C190</text>
<text x="146.1" y="30.8">1uF</text>
<text x="156.3" y="30.8">100nF</text>
<text x="173.3" y="32.1">100nF</text>
<text x="161.9" y="39.2">U34</text>
<text x="167.2" y="38.9" transform="rotate(-90 167.2 38.9)">12</text>
<text x="172.3" y="38.9" transform="rotate(-90 172.3 38.9)">11</text>
<text x="177.3" y="38.9" transform="rotate(-90 177.3 38.9)">10</text>
<text x="182.4" y="38.9" transform="rotate(-90 182.4 38.9)">9</text>
<text x="168.8" y="46.8" transform="rotate(-90 168.8 46.8)">VCC</text>
<text x="178.9" y="47" transform="rotate(-90 178.9 47)">GND</text>
<text x="157.1" y="50.3">1</text>
<text x="161.4" y="51.9">D1M</text>
<text x="167.7" y="52.9">NC/TUSB211</text>
<text x="173.9" y="48.4" transform="rotate(-90 173.9 48.4)">VREG</text>
<text x="184" y="51.1" transform="rotate(-90 184 51.1)">ENA_HS</text>
<text x="184.5" y="51.9">D2M</text>
<text x="192.4" y="50.3">8</text>
<text x="157.1" y="55.4">2</text>
<text x="161.4" y="57">D1P</text>
<text x="184.9" y="57">D2P</text>
<text x="192.4" y="55.4">7</text>
<text x="168.8" y="64.8" transform="rotate(-90 168.8 64.8)">TEST</text>
<text x="173.9" y="64.8" transform="rotate(-90 173.9 64.8)">CD</text>
<text x="178.9" y="64.8" transform="rotate(-90 178.9 64.8)">RSTN</text>
<text x="184" y="64.8" transform="rotate(-90 184 64.8)">EQ</text>
<text x="167.2" y="69.1" transform="rotate(-90 167.2 69.1)">3</text>
<text x="172.3" y="69.1" transform="rotate(-90 172.3 69.1)">4</text>
<text x="177.3" y="69.1" transform="rotate(-90 177.3 69.1)">5</text>
<text x="182.4" y="69.1" transform="rotate(-90 182.4 69.1)">6</text>
<text x="174.6" y="77.3">C191</text>
<text x="170.8" y="82.9">100nF</text>
<text x="185.5" y="78.3">R230</text>
<text x="185.5" y="83.4">3.9K</text>
<text x="51.4" y="93">VDD_5V</text>
<text x="66.1" y="91">U7</text>
<text x="66.1" y="93.6">ETA6027/LPW5209AB5F</text>
<text x="101.7" y="93">USB3.0_OTG</text>
<text x="231.2" y="95.1">J30A</text>
<text x="42.8" y="98.6">2</text>
<text x="50.1" y="98.6">1</text>
<text x="53.4" y="101.2">C22</text>
<text x="63.1" y="98.6">5</text>
<text x="67.4" y="100.2">IN</text>
<text x="76.3" y="100.2">VOUT</text>
<text x="85.7" y="98.6">1</text>
<text x="225.7" y="98.6">1</text>
<text x="225.7" y="101.1">2</text>
<text x="230" y="100.2">VBUS</text>
<text x="368.4" y="101.2">T16</text>
<text x="53.4" y="103.7">1uF</text>
<text x="77.6" y="105.2">GND</text>
<text x="85.7" y="103.6">2</text>
<text x="108.8" y="102.4" transform="rotate(-90 108.8 102.4)">2</text>
<text x="113.4" y="106.3">R41</text>
<text x="124.6" y="104.7">USB3_OTG0_DP</text>
<text x="124.6" y="102.2">USB3_OTG0_DM</text>
<text x="225.7" y="103.6">3</text>
<text x="225.7" y="106.2">4</text>
<text x="230" y="102.7">D-</text>
<text x="230" y="105.2">D+</text>
<text x="230" y="107.8">GND1</text>
<text x="318.9" y="102.2">USB2_HOST2_DM</text>
<text x="318.9" y="104.7">USB2_HOST2_DP</text>
<text x="349" y="106.7" transform="rotate(90 349 106.7)">ED8</text>
<text x="351.5" y="106.7" transform="rotate(90 351.5 106.7)">ED9</text>
<text x="376" y="103.7">T17</text>
<text x="17.9" y="109.8">USB_OTG_PWREN_H_GPIO0_A5</text>
<text x="63.1" y="108.7">4</text>
<text x="67.4" y="110.3">EN</text>
<text x="77.7" y="110.3">OCB</text>
<text x="85.7" y="108.7">3</text>
<text x="113.4" y="109.3">10K</text>
<text x="119.7" y="109.8">USB3_OTG0_SSRXN</text>
<text x="120" y="112.4">USB3_OTG0_SSRXP</text>
<text x="166" y="108.7">10</text>
<text x="167.2" y="111.3">9</text>
<text x="167.2" y="113.8">8</text>
<text x="171.5" y="112.9">OUT2</text>
<text x="171.5" y="110.3">OUT1</text>
<text x="180.7" y="110.3">IN1</text>
<text x="180.7" y="112.9">IN2</text>
<text x="187.3" y="108.7">1</text>
<text x="187.3" y="111.3">2</text>
<text x="187.3" y="113.8">3</text>
<text x="225.7" y="108.7">5</text>
<text x="225.7" y="111.3">6</text>
<text x="225.7" y="113.8">7</text>
<text x="230" y="110.3">SSRX-</text>
<text x="230" y="112.9">SSRX+</text>
<text x="108.8" y="117.6" transform="rotate(-90 108.8 117.6)">1</text>
<text x="108.8" y="114.8" transform="rotate(-90 108.8 114.8)">1</text>
<text x="120.2" y="117.4">USB3_OTG0_SSTXN</text>
<text x="120.5" y="120">USB3_OTG0_SSTXP</text>
<text x="146.4" y="119">0.1uF</text>
<text x="146.4" y="116.4">0.1uF</text>
<text x="154.5" y="119">C24</text>
<text x="154.5" y="116.4">C23</text>
<text x="167.2" y="118.9">6</text>
<text x="167.2" y="116.3">7</text>
<text x="171.5" y="117.9">OUT3</text>
<text x="171.5" y="115.4">GND</text>
<text x="179.2" y="115.4">GND</text>
<text x="180.7" y="117.9">IN3</text>
<text x="187.3" y="116.3">4</text>
<text x="187.3" y="118.9">5</text>
<text x="225.7" y="116.3">8</text>
<text x="225.7" y="118.9">9</text>
<text x="230" y="115.4">GND2</text>
<text x="230" y="117.9">SSTX-</text>
<text x="94.1" y="121.5">R43</text>
<text x="94.1" y="124">15K</text>
<text x="101.1" y="122.7" transform="rotate(-90 101.1 122.7)">1</text>
<text x="104.2" y="121.5">C25</text>
<text x="104.2" y="124">100nF 15K</text>
<text x="111.9" y="121.5">R44</text>
<text x="122" y="124">T14</text>
<text x="170.3" y="124">U8</text>
<text x="171.5" y="120.5">OUT4</text>
<text x="180.7" y="120.5">IN4</text>
<text x="196.1" y="122" transform="rotate(90 196.1 122)">ED5</text>
<text x="198.6" y="122" transform="rotate(90 198.6 122)">ED6</text>
<text x="201.2" y="122" transform="rotate(90 201.2 122)">ED7</text>
<text x="205.3" y="124">C26</text>
<text x="230" y="120.5">SSTX+</text>
<text x="245" y="123.2" transform="rotate(-90 245 123.2)">SHIELD1</text>
<text x="247.5" y="123.2" transform="rotate(-90 247.5 123.2)">SHIELD2</text>
<text x="358.2" y="124">T18</text>
<text x="63.6" y="129.1">R42</text>
<text x="71.2" y="129.1">100R</text>
<text x="101.1" y="130.1" transform="rotate(-90 101.1 130.1)">2</text>
<text x="108.8" y="130.1" transform="rotate(-90 108.8 130.1)">2</text>
<text x="127.1" y="127.6">USB3_OTG0_VBUSDET</text>
<text x="170.3" y="126.6">TPD4E05U06</text>
<text x="205.6" y="129.1">10uF</text>
<text x="228.7" y="126.6">USB30AX2</text>
<text x="243.4" y="128.8" transform="rotate(-90 243.4 128.8)">19</text>
<text x="245.9" y="128.8" transform="rotate(-90 245.9 128.8)">20</text>
<text x="38.2" y="132.7">USB3_OTG0_ID</text>
<text x="20.4" y="142.8">VCC3V3_SYS</text>
<text x="45.8" y="139.3">R177</text>
<text x="53.4" y="139.3">1K</text>
<text x="45.8" y="149.4">R45</text>
<text x="53.4" y="149.4">NC/1K</text>
<text x="78.3" y="148.1" transform="rotate(-90 78.3 148.1)">3</text>
<text x="19.4" y="153">GPIO1_A4_d</text>
<text x="70.7" y="151.9">1</text>
<text x="81.4" y="152">Q7</text>
<text x="81.4" y="154.5">MMBT3904</text>
<text x="143.1" y="154">VDD_3V3</text>
<text x="30.6" y="156.8">H=HOST</text>
<text x="30.6" y="159.4">L=DEIVCE</text>
<text x="78.3" y="158" transform="rotate(-90 78.3 158)">2</text>
<text x="150" y="167.5">C192</text>
<text x="160.1" y="167.5">C193</text>
<text x="175.6" y="166.2">C194</text>
<text x="148.7" y="170.5">1uF</text>
<text x="158.8" y="170.5">100nF</text>
<text x="175.9" y="171.8">100nF</text>
<text x="164.4" y="178.9">U35</text>
<text x="169.7" y="178.6" transform="rotate(-90 169.7 178.6)">12</text>
<text x="174.8" y="178.6" transform="rotate(-90 174.8 178.6)">11</text>
<text x="179.9" y="178.6" transform="rotate(-90 179.9 178.6)">10</text>
<text x="185" y="178.6" transform="rotate(-90 185 178.6)">9</text>
<text x="159.6" y="190">1</text>
<text x="163.9" y="191.6">D1M</text>
<text x="171.3" y="186.5" transform="rotate(-90 171.3 186.5)">VCC</text>
<text x="176.4" y="188.1" transform="rotate(-90 176.4 188.1)">VREG</text>
<text x="181.5" y="186.7" transform="rotate(-90 181.5 186.7)">GND</text>
<text x="186.6" y="190.8" transform="rotate(-90 186.6 190.8)">ENA_HS</text>
<text x="187" y="191.6">D2M</text>
<text x="194.9" y="190">8</text>
<text x="159.6" y="195.1">2</text>
<text x="163.9" y="196.7">D1P</text>
<text x="170.3" y="192.6">NC/TUSB211</text>
<text x="187.4" y="196.7">D2P</text>
<text x="194.9" y="195.1">7</text>
<text x="169.7" y="208.8" transform="rotate(-90 169.7 208.8)">3</text>
<text x="171.3" y="204.5" transform="rotate(-90 171.3 204.5)">TEST</text>
<text x="174.8" y="208.8" transform="rotate(-90 174.8 208.8)">4</text>
<text x="176.4" y="204.5" transform="rotate(-90 176.4 204.5)">CD</text>
<text x="179.9" y="208.8" transform="rotate(-90 179.9 208.8)">5</text>
<text x="181.5" y="204.5" transform="rotate(-90 181.5 204.5)">RSTN</text>
<text x="185" y="208.8" transform="rotate(-90 185 208.8)">6</text>
<text x="186.6" y="204.5" transform="rotate(-90 186.6 204.5)">EQ</text>
<text x="177.1" y="217">C195</text>
<text x="188.1" y="218">R231</text>
<text x="321.4" y="219">USB2_HOST3_DM</text>
<text x="321.4" y="221.6">USB2_HOST3_DP</text>
<text x="370.9" y="218">T73</text>
<text x="378.6" y="220.6">T72</text>
<text x="104.2" y="227.7">USB3.0_HOST1</text>
<text x="173.3" y="222.6">100nF</text>
<text x="188.1" y="223.1">3.9K</text>
<text x="351.5" y="223.6" transform="rotate(90 351.5 223.6)">ED26</text>
<text x="354.1" y="223.6" transform="rotate(90 354.1 223.6)">ED27</text>
<text x="53.9" y="232.7">VDD_5V</text>
<text x="68.7" y="230.7">U28</text>
<text x="68.7" y="233.3">ETA6027/LPW5209AB5F</text>
<text x="45.3" y="238.3">2</text>
<text x="52.7" y="238.3">1</text>
<text x="65.6" y="238.3">5</text>
<text x="69.9" y="239.9">IN</text>
<text x="78.8" y="239.9">VOUT</text>
<text x="88.2" y="238.3">1</text>
<text x="226.9" y="238.3">10</text>
<text x="232.5" y="239.9">VBUS</text>
<text x="233.8" y="234.8">J30B</text>
<text x="56" y="240.9">C160</text>
<text x="56" y="243.4">1uF</text>
<text x="80.1" y="244.9">GND</text>
<text x="88.2" y="243.3">2</text>
<text x="125.1" y="241.9">USB3_HOST1_DM</text>
<text x="125.3" y="244.4">USB3_HOST1_DP</text>
<text x="226.9" y="240.8">11</text>
<text x="226.9" y="243.3">12</text>
<text x="226.9" y="245.9">13</text>
<text x="232.5" y="242.4">D-</text>
<text x="232.5" y="244.9">D+</text>
<text x="360.8" y="240.9">T74</text>
<text x="16.6" y="249.5">USB_HOST_PWREN_H_GPIO0_A6</text>
<text x="65.6" y="248.4">4</text>
<text x="69.9" y="250">EN</text>
<text x="80.2" y="250">OCB</text>
<text x="88.2" y="248.4">3</text>
<text x="120.7" y="249.5">USB3_HOST1_SSRXN</text>
<text x="168.5" y="248.4">10</text>
<text x="169.8" y="251">9</text>
<text x="174.1" y="250">OUT1</text>
<text x="183.2" y="250">IN1</text>
<text x="189.8" y="248.4">1</text>
<text x="189.8" y="251">2</text>
<text x="226.9" y="248.4">14</text>
<text x="226.9" y="251">15</text>
<text x="232.5" y="247.5">GND1</text>
<text x="232.5" y="250">SSRX-</text>
<text x="121" y="252.1">USB3_HOST1_SSRXP</text>
<text x="121.2" y="257.1">USB3_HOST1_SSTXN</text>
<text x="148.9" y="256.1">0.1uF</text>
<text x="157.1" y="256.1">C161</text>
<text x="169.8" y="256">7</text>
<text x="169.8" y="253.5">8</text>
<text x="174.1" y="257.6">OUT3</text>
<text x="174.1" y="252.6">OUT2</text>
<text x="174.1" y="255.1">GND</text>
<text x="181.7" y="255.1">GND</text>
<text x="183.2" y="252.6">IN2</text>
<text x="183.2" y="257.6">IN3</text>
<text x="189.8" y="256">4</text>
<text x="189.8" y="253.5">3</text>
<text x="226.9" y="253.5">16</text>
<text x="226.9" y="256">17</text>
<text x="232.5" y="252.6">SSRX+</text>
<text x="232.5" y="255.1">GND2</text>
<text x="232.5" y="257.6">SSTX-</text>
<text x="96.6" y="261.2">R204</text>
<text x="96.6" y="263.7">15K</text>
<text x="121.5" y="259.7">USB3_HOST1_SSTXP</text>
<text x="148.9" y="258.7">0.1uF</text>
<text x="157.1" y="258.7">C162</text>
<text x="169.8" y="258.6">6</text>
<text x="172.8" y="263.7">U29</text>
<text x="174.1" y="260.2">OUT4</text>
<text x="183.2" y="260.2">IN4</text>
<text x="189.8" y="258.6">5</text>
<text x="198.6" y="261.7" transform="rotate(90 198.6 261.7)">ED23</text>
<text x="201.2" y="261.7" transform="rotate(90 201.2 261.7)">ED24</text>
<text x="203.7" y="261.7" transform="rotate(90 203.7 261.7)">ED25</text>
<text x="207.9" y="263.7">C163</text>
<text x="226.9" y="258.6">18</text>
<text x="232.5" y="260.2">SSTX+</text>
<text x="247.5" y="262.9" transform="rotate(-90 247.5 262.9)">SHIELD1</text>
<text x="250.1" y="262.9" transform="rotate(-90 250.1 262.9)">SHIELD2</text>
<text x="172.8" y="266.3">TPD4E05U06</text>
<text x="208.1" y="268.8">10uF</text>
<text x="233.3" y="267.3">USB30AX2</text>
<text x="245.9" y="268.5" transform="rotate(-90 245.9 268.5)">21</text>
<text x="248.5" y="268.5" transform="rotate(-90 248.5 268.5)">22</text>
<text x="366.6" y="278.7">Design Name:</text>
<text x="365.9" y="286.9">Rev</text>
<text x="375" y="286.3">Page Name:</text>
<text x="411.1" y="286.6">Size</text>
<text x="341" y="294">Date:</text>
<text x="351.1" y="294">Monday, May 05, 2025</text>
<text x="366.9" y="289.4">1.0</text>
<text x="384.4" y="289.2">04.USB</text>
<text x="392" y="294">Sheet</text>
<text x="402.2" y="294">5</text>
<text x="408.5" y="294">of</text>
<text x="411.8" y="289.9">A3</text>
<text x="413.6" y="294">1</text>
</g>
<g font-size="1.8">
<text x="44.1" y="1.9">5</text>
<text x="127" y="1.9">4</text>
<text x="210" y="1.9">3</text>
<text x="292.9" y="1.9">2</text>
<text x="375.9" y="1.9">1</text>
<text x=".7" y="40.6">D</text>
<text x="418" y="40.6">D</text>
<text x=".7" y="113.6">C</text>
<text x="418" y="113.6">C</text>
<text x=".7" y="186.6">B</text>
<text x="418" y="186.6">B</text>
<text x=".7" y="259.5">A</text>
<text x="418" y="259.5">A</text>
<text x="44.1" y="296.3">5</text>
<text x="127" y="296.3">4</text>
<text x="210" y="296.3">3</text>
<text x="292.9" y="296.3">2</text>
<text x="375.9" y="296.3">1</text>
</g>
</svg>
